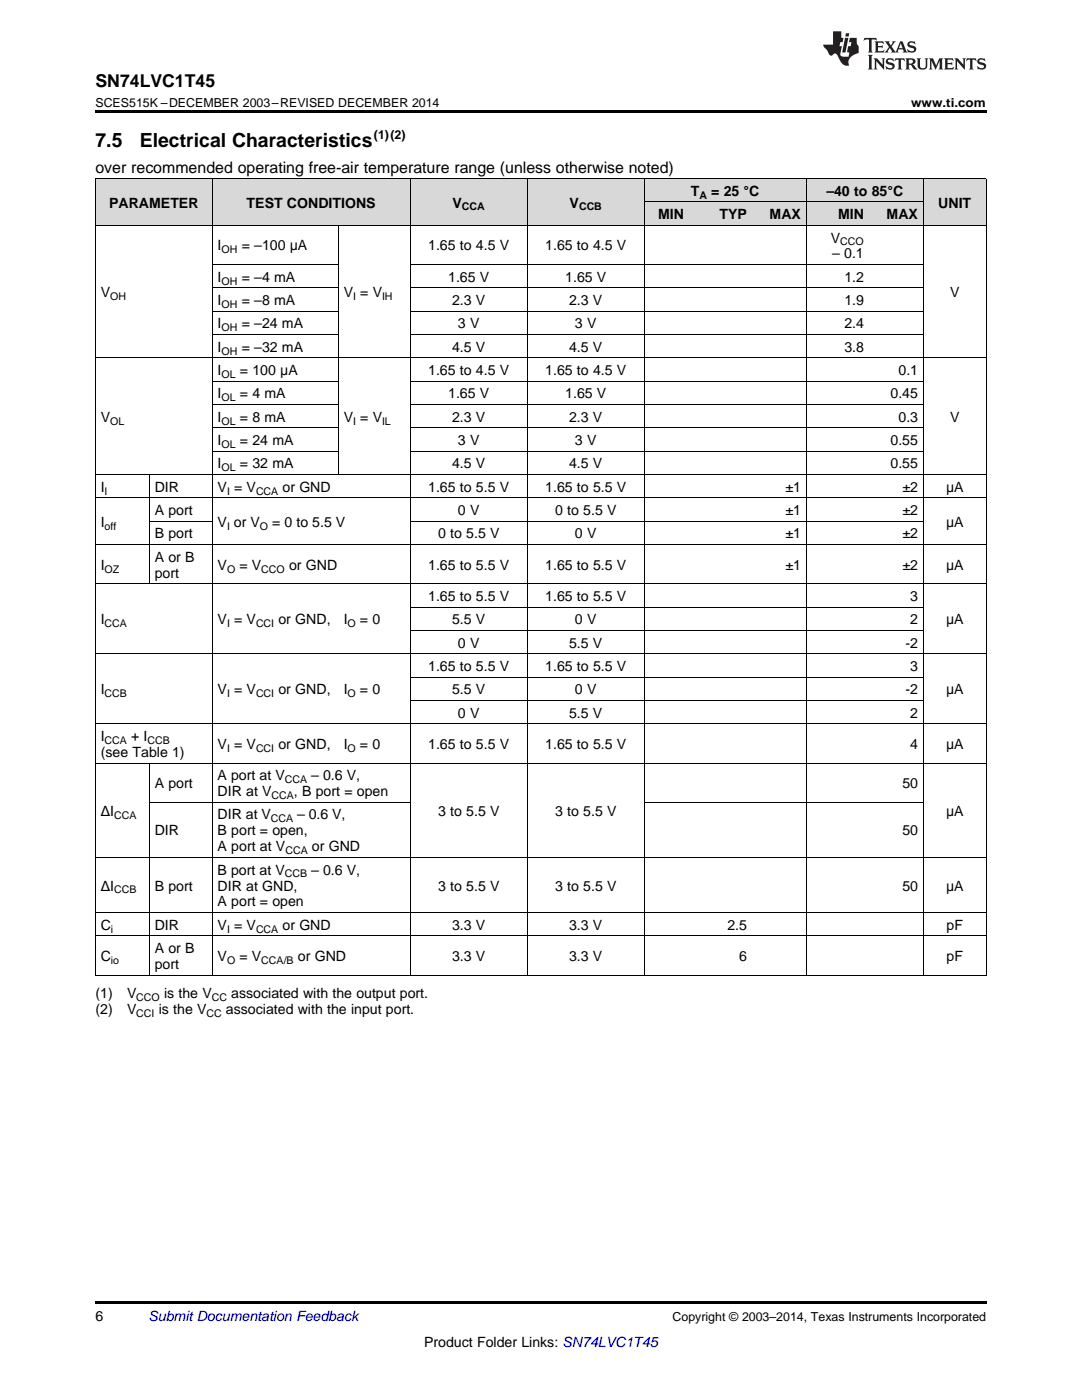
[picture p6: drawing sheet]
<svg xmlns="http://www.w3.org/2000/svg" width="216mm" height="279mm" viewBox="0 0 216 279" stroke-linecap="round" stroke-linejoin="round" font-family="sans-serif">
<g fill="#d8d8d8">
<path d="M19 35.7h10.8v9.3h-10.8z"/>
<path d="M29.8 35.7h12.6v9.3h-12.6z"/>
<path d="M42.4 35.7h25.1v9.3h-25.1z"/>
<path d="M67.5 35.7h14.4v9.3h-14.4z"/>
<path d="M81.9 35.7h23.3v9.3h-23.3z"/>
<path d="M105.2 35.7h23.4v9.3h-23.4z"/>
<path d="M128.6 40.4h8.9v4.6h-8.9z"/>
<path d="M137.5 40.4h12.6v4.6h-12.6z"/>
<path d="M150.1 40.4h10.8v4.6h-10.8z"/>
<path d="M160.9 40.4h12.6v4.6h-12.6z"/>
<path d="M173.5 40.4h10.8v4.6h-10.8z"/>
<path d="M184.3 35.7h12.5v9.3h-12.5z"/>
<path d="M128.6 35.7h8.9v4.7h-8.9z"/>
<path d="M137.5 35.7h12.6v4.7h-12.6z"/>
<path d="M150.1 35.7h10.8v4.7h-10.8z"/>
<path d="M160.9 35.7h12.6v4.7h-12.6z"/>
<path d="M173.5 35.7h10.8v4.7h-10.8z"/>
</g>
<g fill="#000">
<path d="M19 22h177.8v.5h-177.8zM19 194.6l.2 .1zM42.3 194.6l.1 .1zM67.4 194.6l.1 .1zM81.8 194.6l.1 .1zM105.1 194.6l.1 .1zM128.5 194.6l.1 .1zM137.4 194.6l.1 .1zM150 194.6l.1 .1zM160.8 194.6l.1 .1zM173.4 194.6l.1 .1zM184.1 194.6l.2 .1z"/>
<path d="M196.7 194.6l.1 .1zM19 259.7h177.8v.5h-177.8z"/>
</g>
<g fill="none" stroke="#000" stroke-width=".2">
<path d="M19 35.6h177.8M19.1 35.7v159M42.3 35.7v159M81.8 35.7v159M105.2 35.7v159M128.5 35.7v159M160.8 35.7v159M184.2 35.7v159M196.8 35.7v159M19 45h177.8M42.4 57.4h25.1M42.4 52.8h25.1"/>
<path d="M67.5 45v49.8M81.9 57.4h102.4M81.9 52.8h102.4M128.6 40.3h55.6M19 71.4h177.8M42.4 76.1h25.1M42.4 66.8h25.1M42.4 62.1h25.1M81.9 76.1h102.4M81.9 66.8h102.4M81.9 62.1h102.4M19 99.4h177.8"/>
<path d="M19 94.7h177.8M29.8 94.7v21.9M42.4 90h25.1M42.4 85.4h25.1M42.4 80.7h25.1M81.9 90h102.4M81.9 85.4h102.4M81.9 80.7h102.4M19 116.5h177.8M19 108.7h177.8M29.8 104h12.6M81.9 104h102.4"/>
<path d="M19 130.5h177.8M81.9 139.8h102.4M81.9 135.1h102.4M81.9 125.8h102.4M81.9 121.2h102.4M19 152.3h177.8M19 144.4h177.8M29.8 152.3v42.4M19 171.1h177.8M29.8 160.1h52M128.6 160.1h55.7M19 194.6h177.8"/>
<path d="M19 186.8h177.8M19 182.1h177.8"/>
</g>
<g fill="#231f20">
<path d="M172.5 7.6l-.1 .5 .4-.2h.6v.1v2.1l-.2 .4h.9l-.2-.4v-2.1l.1-.1h.5l.5 .2-.2-.5zM174.5 8.3l.2 .3v1.5l-.2 .4h1.8l.2-.6a1.04 1.04 0 0 1-1.3 .2v-.7h.6l.3 .2v-.6l-.3 .2h-.6v-.6l.8-.1 .4 .3-.2-.5zM176.5 8.3l.9 1.1-.9 1.1h.8l-.2-.2 .4-.7 .5 .7-.2 .2h1.5l-.2-.2 .2-.4h.9l.1 .4-.2 .2h1l-.3-.3-.7-1.9h-.5l-.9 2-.8-1 .9-1h-.8l.1 .3-.4 .5-.3-.6 .1-.2zM179.7 8.6l.4 1h-.7zM181.3 8.4a.63 .63 0 0 0-.2 .7 .63 .63 0 0 0 .6 .4l.6 .2 .1 .2a.75 .75 0 0 1-.7 .4 .75 .75 0 0 1-.6-.5l.1 .7 .1-.1a1.11 1.11 0 0 0 1.5-.6 1.13 1.13 0 0 0-1.2-.8l-.1-.4a1.04 1.04 0 0 1 1.2 .2l-.2-.5-.2 .1-.4-.2zM173.2 10.9l.2 .4v2.2l-.2 .4h1l-.3-.4v-2.2l.3-.4zM174.3 11.6l.3 .4v1.5l-.3 .4h.8l-.2-.4v-1.3l1.5 1.7v-1.9l.2-.4h-.7l.2 .4v.9l-1.1-1.3zM177 11.8a.62 .62 0 0 0-.2 .7 .62 .62 0 0 0 .6 .4l.6 .1 .1 .3a.76 .76 0 0 1-.7 .3 .76 .76 0 0 1-.7-.4l.2 .7 .1-.1a1.11 1.11 0 0 0 1.5-.6 1.13 1.13 0 0 0-1.2-.8l-.1-.4a1.04 1.04 0 0 1 1.2 .2l-.2-.6-.2 .1-.5-.1zM178.7 11.6l-.2 .6a.61 .61 0 0 1 .8-.3v1.6l-.2 .4h.9l-.2-.4v-1.6a.63 .63 0 0 1 .7 .3l-.1-.6zM180.6 11.6l.3 .4v1.5l-.3 .4h1l-.2-.2-.1-.8 .6 .2a.76 .76 0 0 0 1.2 .7l-1-1a.58 .58 0 0 0 .6-.5 .58 .58 0 0 0-.5-.6zM181.4 11.9h.1a.45 .45 0 0 1 .5 .1 .45 .45 0 0 1 .1 .5l-.8 .2zM182.9 11.6l.2 .2a2.17 2.17 0 0 0 .3 1.9 .99 .99 0 0 0 1.6-.6v-1.1l.2-.4h-.7l.2 .2a1.92 1.92 0 0 1-.2 1.8 .6 .6 0 0 1-.9-.5v-1.1l.2-.4zM185.4 11.6l.2 .4v1.5l-.2 .4h.7l-.2-.4v-1.4l.8 1.8 .8-1.8v1.4l-.2 .4h.9l-.2-.4v-1.5l.2-.4h-.8l-.6 1.5-.6-1.5zM188.4 11.6l.2 .4v1.5l-.2 .4h1.8l.1-.6a1.04 1.04 0 0 1-1.2 .1v-.6h.5l.4 .2v-.6l-.4 .2h-.5v-.7h.8l.3 .3-.1-.6zM190.5 11.6l.2 .4v1.5l-.2 .4h.7l-.2-.4v-1.3l1.5 1.7v-1.9l.2-.4h-.7l.2 .4v.9l-1.1-1.3zM192.9 11.6l-.1 .6a.61 .61 0 0 1 .7-.3l.1 1.6-.3 .4h1l-.3-.4 .1-1.6a.63 .63 0 0 1 .7 .3l-.1-.6zM195.2 11.8a.62 .62 0 0 0-.2 .7 .62 .62 0 0 0 .6 .4l.6 .1 .1 .3a.76 .76 0 0 1-.7 .3 .76 .76 0 0 1-.6-.4l.1 .7 .1-.1a1.11 1.11 0 0 0 1.6-.6 1.13 1.13 0 0 0-1.3-.8l-.1-.4a1.04 1.04 0 0 1 1.2 .2l-.1-.6-.2 .1-.5-.1z"/>
<path d="M166.2 6.3v2.6h-1.9v.4l.8 .9a.91 .91 0 0 0 1 .8 .56 .56 0 0 1 .5-.3 .56 .56 0 0 1 .5 .3l.4 .8a1.53 1.53 0 0 0 1.9 1.2 1.54 1.54 0 0 1 1-2.1l.9-.3v-1.4a1.52 1.52 0 0 1-.4-1.6h-1.3l-.2 .8h.5l-.2 .8h-.5l-.1 1v.2l.4 .1-.2 .8a1.93 1.93 0 0 1-1.6-.3l.3-1.8h-.5l.2-.8h.4l.2-.8h-.4v-1.3zM168.6 7.6l-.6 2.9h.7l.6-2.9zM168.8 6.6l-.1 .7h.6l.2-.7z"/>
</g>
<g font-size="3.9">
<text x="19" y="29.3">7.5</text>
<text x="27.9" y="29.3">Electrical Characteristics</text>
</g>
<text font-size="3.5" x="19" y="17.3">SN74LVC1T45</text>
<text font-size="3.2" x="19" y="34.4">over recommended operating free-air temperature range (unless otherwise noted)</text>
<g font-size="2.8">
<text x="21.8" y="41.4">PARAMETER</text>
<text x="49.2" y="41.4">TEST CONDITIONS</text>
<text x="90.3" y="41.4">V</text>
<text x="113.7" y="41.4">V</text>
<text x="137.9" y="39.1">T</text>
<text x="141.9" y="39.1">= 25 °C</text>
<text x="164.9" y="39.1">–40 to</text>
<text x="173.9" y="39.1">85°C</text>
<text x="187.2" y="41.4">UNIT</text>
<text x="131.3" y="43.7">MIN</text>
<text x="143.5" y="43.7">TYP</text>
<text x="153.6" y="43.7">MAX</text>
<text x="167.2" y="43.7">MIN</text>
<text x="176.9" y="43.7">MAX</text>
<text x="43.4" y="50">I</text>
<text x="48.2" y="50">= –100 μA</text>
<text x="85.4" y="50">1.65 to 4.5 V</text>
<text x="108.8" y="50">1.65 to 4.5 V</text>
<text x="165.8" y="48.4">V</text>
<text x="166.1" y="51.6">– 0.1</text>
<text x="20.1" y="59.3">V</text>
<text x="43.4" y="56.2">I</text>
<text x="48.2" y="56.2">= –4 mA</text>
<text x="68.6" y="59.3">V = V</text>
<text x="89.4" y="56.2">1.65 V</text>
<text x="112.8" y="56.2">1.65 V</text>
<text x="168.5" y="56.2">1.2</text>
<text x="189.6" y="59.3">V</text>
<text x="43.4" y="60.9">I</text>
<text x="43.4" y="65.5">I</text>
<text x="48.2" y="60.9">= –8 mA</text>
<text x="48.2" y="65.5">= –24 mA</text>
<text x="90.2" y="60.9">2.3 V</text>
<text x="91.4" y="65.5">3 V</text>
<text x="113.6" y="60.9">2.3 V</text>
<text x="114.7" y="65.5">3 V</text>
<text x="168.5" y="60.9">1.9</text>
<text x="168.5" y="65.5">2.4</text>
<text x="43.4" y="70.2">I</text>
<text x="48.2" y="70.2">= –32 mA</text>
<text x="90.2" y="70.2">4.5 V</text>
<text x="113.6" y="70.2">4.5 V</text>
<text x="168.5" y="70.2">3.8</text>
<text x="43.4" y="74.9">I</text>
<text x="47.9" y="74.9">= 100 μA</text>
<text x="85.4" y="74.9">1.65 to 4.5 V</text>
<text x="108.8" y="74.9">1.65 to 4.5 V</text>
<text x="179.3" y="74.9">0.1</text>
<text x="43.4" y="79.5">I</text>
<text x="47.9" y="79.5">= 4 mA</text>
<text x="89.4" y="79.5">1.65 V</text>
<text x="112.8" y="79.5">1.65 V</text>
<text x="177.7" y="79.5">0.45</text>
<text x="20.1" y="84.2">V</text>
<text x="43.4" y="84.2">I</text>
<text x="43.4" y="88.8">I</text>
<text x="47.9" y="84.2">= 8 mA</text>
<text x="47.9" y="88.8">= 24 mA</text>
<text x="68.6" y="84.2">V = V</text>
<text x="90.2" y="84.2">2.3 V</text>
<text x="91.4" y="88.8">3 V</text>
<text x="113.6" y="84.2">2.3 V</text>
<text x="114.7" y="88.8">3 V</text>
<text x="177.7" y="88.8">0.55</text>
<text x="179.3" y="84.2">0.3</text>
<text x="189.6" y="84.2">V</text>
<text x="43.4" y="93.5">I</text>
<text x="47.9" y="93.5">= 32 mA</text>
<text x="90.2" y="93.5">4.5 V</text>
<text x="113.6" y="93.5">4.5 V</text>
<text x="177.7" y="93.5">0.55</text>
<text x="20.1" y="98.1">I</text>
<text x="30.9" y="98.1">DIR</text>
<text x="43.4" y="98.1">V = V</text>
<text x="56.4" y="98.1">or GND</text>
<text x="85.4" y="98.1">1.65 to 5.5 V</text>
<text x="108.8" y="98.1">1.65 to 5.5 V</text>
<text x="156.7" y="98.1">±1</text>
<text x="180.1" y="98.1">±2</text>
<text x="188.8" y="98.1">μA</text>
<text x="20.1" y="105.1">I</text>
<text x="30.9" y="102.8">A port</text>
<text x="30.9" y="107.5">B port</text>
<text x="43.4" y="105.1">V or V</text>
<text x="54.3" y="105.1">= 0 to 5.5 V</text>
<text x="87.4" y="107.5">0 to 5.5 V</text>
<text x="91.4" y="102.8">0 V</text>
<text x="110.8" y="102.8">0 to 5.5 V</text>
<text x="114.7" y="107.5">0 V</text>
<text x="156.7" y="102.8">±1</text>
<text x="156.7" y="107.5">±1</text>
<text x="180.1" y="102.8">±2</text>
<text x="180.1" y="107.5">±2</text>
<text x="188.8" y="105.1">μA</text>
<text x="20.1" y="113.7">I</text>
<text x="30.9" y="112.1">A or B</text>
<text x="43.4" y="113.7">V</text>
<text x="47.8" y="113.7">= V</text>
<text x="57.7" y="113.7">or GND</text>
<text x="85.4" y="113.7">1.65 to 5.5 V</text>
<text x="108.8" y="113.7">1.65 to 5.5 V</text>
<text x="156.7" y="113.7">±1</text>
<text x="180.1" y="113.7">±2</text>
<text x="188.8" y="113.7">μA</text>
<text x="30.9" y="115.3">port</text>
<text x="85.4" y="119.9">1.65 to 5.5 V</text>
<text x="108.8" y="119.9">1.65 to 5.5 V</text>
<text x="181.6" y="119.9">3</text>
<text x="20.1" y="124.6">I</text>
<text x="43.4" y="124.6">V = V</text>
<text x="55.6" y="124.6">or GND,</text>
<text x="68.6" y="124.6">I</text>
<text x="71.8" y="124.6">= 0</text>
<text x="90.2" y="124.6">5.5 V</text>
<text x="114.7" y="124.6">0 V</text>
<text x="181.6" y="124.6">2</text>
<text x="188.8" y="124.6">μA</text>
<text x="91.4" y="129.3">0 V</text>
<text x="113.6" y="129.3">5.5 V</text>
<text x="180.7" y="129.3">-2</text>
<text x="85.4" y="133.9">1.65 to 5.5 V</text>
<text x="108.8" y="133.9">1.65 to 5.5 V</text>
<text x="181.6" y="133.9">3</text>
<text x="20.1" y="138.6">I</text>
<text x="43.4" y="138.6">V = V</text>
<text x="55.6" y="138.6">or GND,</text>
<text x="68.6" y="138.6">I</text>
<text x="71.8" y="138.6">= 0</text>
<text x="90.2" y="138.6">5.5 V</text>
<text x="91.4" y="143.2">0 V</text>
<text x="113.6" y="143.2">5.5 V</text>
<text x="114.7" y="138.6">0 V</text>
<text x="180.7" y="138.6">-2</text>
<text x="181.6" y="143.2">2</text>
<text x="188.8" y="138.6">μA</text>
<text x="20.1" y="147.9">I</text>
<text x="26.2" y="147.9">+ I</text>
<text x="43.4" y="149.5">V = V</text>
<text x="55.6" y="149.5">or GND,</text>
<text x="68.6" y="149.5">I</text>
<text x="71.8" y="149.5">= 0</text>
<text x="85.4" y="149.5">1.65 to 5.5 V</text>
<text x="108.8" y="149.5">1.65 to 5.5 V</text>
<text x="181.6" y="149.5">4</text>
<text x="188.8" y="149.5">μA</text>
<text x="20.1" y="151.1">(see Table 1)</text>
<text x="43.4" y="155.7">A port at V</text>
<text x="62.1" y="155.7">– 0.6 V,</text>
<text x="30.9" y="157.3">A port</text>
<text x="43.4" y="158.9">DIR at V</text>
<text x="58.7" y="158.9">, B port = open</text>
<text x="180.1" y="157.3">50</text>
<text x="20.1" y="162.8">ΔI</text>
<text x="30.9" y="166.7">DIR</text>
<text x="43.4" y="163.5">DIR at V</text>
<text x="43.4" y="166.7">B port = open,</text>
<text x="59.3" y="163.5">– 0.6 V,</text>
<text x="87.4" y="162.8">3 to 5.5 V</text>
<text x="110.8" y="162.8">3 to 5.5 V</text>
<text x="180.1" y="166.7">50</text>
<text x="188.8" y="162.8">μA</text>
<text x="43.4" y="169.9">A port at V</text>
<text x="62.2" y="169.9">or GND</text>
<text x="20.1" y="177.7">ΔI</text>
<text x="30.9" y="177.7">B port</text>
<text x="43.4" y="174.6">B port at V</text>
<text x="43.4" y="177.7">DIR at GND,</text>
<text x="62.1" y="174.6">– 0.6 V,</text>
<text x="87.4" y="177.7">3 to 5.5 V</text>
<text x="110.8" y="177.7">3 to 5.5 V</text>
<text x="180.1" y="177.7">50</text>
<text x="188.8" y="177.7">μA</text>
<text x="20.1" y="185.6">C</text>
<text x="30.9" y="185.6">DIR</text>
<text x="43.4" y="180.9">A port = open</text>
<text x="43.4" y="185.6">V = V</text>
<text x="56.4" y="185.6">or GND</text>
<text x="90.2" y="185.6">3.3 V</text>
<text x="113.6" y="185.6">3.3 V</text>
<text x="145.1" y="185.6">2.5</text>
<text x="188.9" y="185.6">pF</text>
<text x="20.1" y="191.8">C</text>
<text x="30.9" y="190.2">A or B</text>
<text x="43.4" y="191.8">V</text>
<text x="47.8" y="191.8">= V</text>
<text x="59.4" y="191.8">or GND</text>
<text x="90.2" y="191.8">3.3 V</text>
<text x="113.6" y="191.8">3.3 V</text>
<text x="147.5" y="191.8">6</text>
<text x="188.9" y="191.8">pF</text>
<text x="30.9" y="193.4">port</text>
<text x="19" y="199.2">(1)</text>
<text x="19" y="202.4">(2)</text>
<text x="25.4" y="199.2">V</text>
<text x="25.4" y="202.4">V</text>
<text x="31.7" y="202.4">is the V</text>
<text x="32.7" y="199.2">is the V</text>
<text x="45.1" y="202.4">associated with the input port.</text>
<text x="46.1" y="199.2">associated with the output port.</text>
<text x="19" y="263.6">6</text>
<text x="84.6" y="268.9">Product Folder Links: SN74LVC1T45</text>
</g>
<text font-size="2.8" fill="#0000c8" x="29.6" y="263.6">Submit Documentation Feedback</text>
<g font-size="2.5">
<text x="19" y="21.4">SCES515K –DECEMBER 2003–REVISED DECEMBER 2014</text>
<text x="181.8" y="21.4">www.ti.com</text>
<text x="74.6" y="27.7">(1)(2)</text>
<text x="134.2" y="263.6">Copyright © 2003–2014, Texas Instruments Incorporated</text>
</g>
<g font-size="2.1">
<text x="92.2" y="42">CCA</text>
<text x="115.5" y="42">CCB</text>
<text x="139.6" y="39.7">A</text>
<text x="44.2" y="50.6">OH</text>
<text x="167.7" y="49">CCO</text>
<text x="22" y="59.9">OH</text>
<text x="44.2" y="56.8">OH</text>
<text x="70.4" y="59.9">I</text>
<text x="76.2" y="59.9">IH</text>
<text x="44.2" y="61.5">OH</text>
<text x="44.2" y="66.1">OH</text>
<text x="44.2" y="70.8">OH</text>
<text x="44.2" y="75.4">OL</text>
<text x="44.2" y="80.1">OL</text>
<text x="22" y="84.7">OL</text>
<text x="44.2" y="84.7">OL</text>
<text x="44.2" y="89.4">OL</text>
<text x="70.4" y="84.7">I</text>
<text x="76.2" y="84.7">IL</text>
<text x="44.2" y="94.1">OL</text>
<text x="20.9" y="98.7">I</text>
<text x="45.3" y="98.7">I</text>
<text x="51.1" y="98.7">CCA</text>
<text x="20.9" y="105.7">off</text>
<text x="45.3" y="105.7">I</text>
<text x="51.9" y="105.7">O</text>
<text x="20.9" y="114.3">OZ</text>
<text x="45.3" y="114.3">O</text>
<text x="52.1" y="114.3">CCO</text>
<text x="20.9" y="125.2">CCA</text>
<text x="45.3" y="125.2">I</text>
<text x="51.1" y="125.2">CCI</text>
<text x="69.4" y="125.2">O</text>
<text x="20.9" y="139.1">CCB</text>
<text x="45.3" y="139.1">I</text>
<text x="51.1" y="139.1">CCI</text>
<text x="69.4" y="139.1">O</text>
<text x="20.9" y="148.4">CCA</text>
<text x="29.4" y="148.4">CCB</text>
<text x="45.3" y="150">I</text>
<text x="51.1" y="150">CCI</text>
<text x="69.4" y="150">O</text>
<text x="54.2" y="159.5">CCA</text>
<text x="56.8" y="156.3">CCA</text>
<text x="22.8" y="163.4">CCA</text>
<text x="54" y="164.1">CCA</text>
<text x="56.9" y="170.5">CCA</text>
<text x="22.8" y="178.3">CCB</text>
<text x="56.8" y="175.1">CCB</text>
<text x="22.1" y="186.1">i</text>
<text x="45.3" y="186.1">I</text>
<text x="51.1" y="186.1">CCA</text>
<text x="22.1" y="192.4">io</text>
<text x="45.3" y="192.4">O</text>
<text x="52.1" y="192.4">CCA/B</text>
<text x="27.2" y="199.8">CCO</text>
<text x="27.2" y="203">CCI</text>
<text x="41.2" y="203">CC</text>
<text x="42.3" y="199.8">CC</text>
</g>
</svg>
